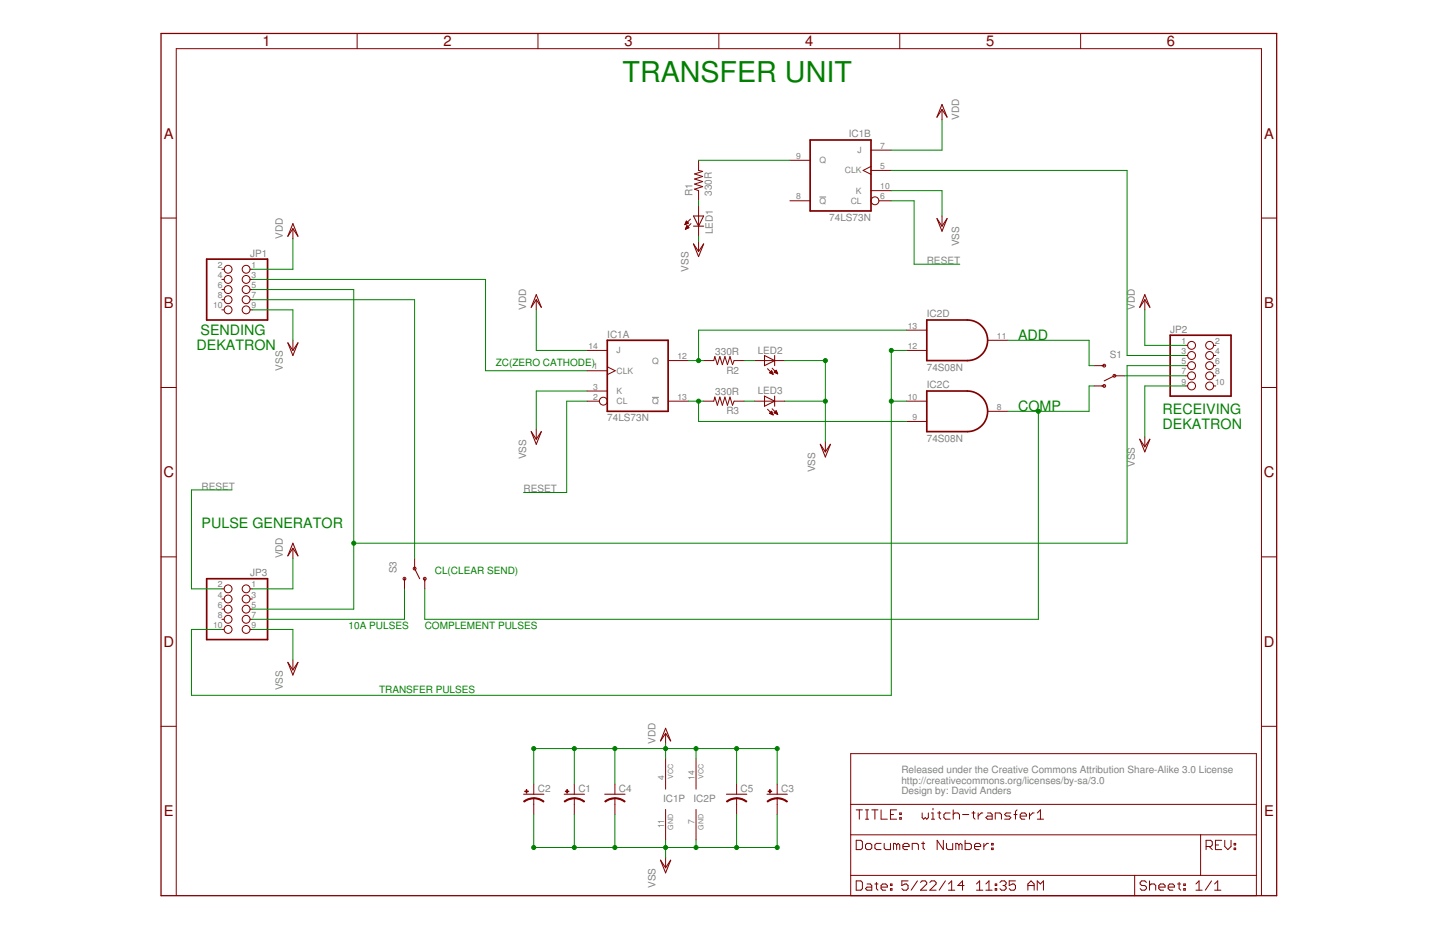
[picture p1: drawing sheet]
<svg xmlns="http://www.w3.org/2000/svg" width="432mm" height="279mm" viewBox="0 0 432 279" stroke-linecap="round" stroke-linejoin="round" font-family="sans-serif">
<path d="M246.2 59.2h2M196 119.4h2" fill="none" stroke="#808080" stroke-width=".3"/>
<path d="M243.4 42.1h18.3v21.3h-18.3zM62.1 77.9h18.3v18.2h-18.3zM278.5 96.1h12.2a6.1 6.1 0 0 1 6.1 6.1 6.1 6.1 0 0 1-6.1 6.1h-12.2zM182.5 102.2h18.3v21.4h-18.3zM278.5 117.5h12.2a6.1 6.1 0 0 1 6.1 6.1 6.1 6.1 0 0 1-6.1 6.1h-12.2zM351.6 100.7h18.3v18.3h-18.3zM62.1 173.9h18.3v18.3h-18.3z" fill="none" stroke="#800000" stroke-width=".51"/>
<g fill="none" stroke="#800000" stroke-width=".3">
<path d="M107.3 10.1v4.5M161.6 10.1v4.5M216 10.1v4.5M270.4 10.1v4.5M324.7 10.1v4.5M283.1 32.9v3.1M209.9 48.2v3l1.2 .3-2.4 .8 2.4 .7-2.4 .8 2.4 .7-2.4 .8 2.4 .8-2.4 .7 1.2 .5v3M237.3 48.2h6.1M261.7 50l-2.3 1.2 2.3 1.2M261.7 51.2h6.1M261.7 57.3h6.1M261.7 45.1h6.1"/>
<path d="M48.4 65.5h4.6M88 68.7v3.1M205.8 67.4h.3M205.9 67.2h.6M206 67.1h.8M206 68.7h.3M206.1 66.9h.6M206.1 68.6h.5M206.1 66.8h.5M206.1 68.4h.9M206.2 66.6h.2M206.2 68.3h.7"/>
<path d="M206.2 66.4l.7 .6-1.1 .5zM206.2 66.5h.1M206.3 68.1h.4M206.3 68h.3M206.4 67.8h.1M206.4 67.8l.6 .6-1 .5zM207.5 65.8l-1.7 1.7M207.6 67.2l-1.6 1.7M209.9 61.8v9.2M209.9 72.5v3.1M237.3 60.3h6.1M264.1 60.3h3.7"/>
<path d="M283.1 64.9v3M379.1 65.5h4.5M66.7 80.9h.7M66.7 83.9h.7M66.7 87h.7M66.7 90h.7M66.7 93.1h.7M75.1 80.9h.7M75.1 83.9h.7M75.1 87h.7M75.1 90h.7M75.1 93.1h.7"/>
<path d="M161.1 90v3.1M272.4 99.2h6.1M344 90v3.1M48.4 116.4h4.6M88 102.2v3.1M176.4 111.4h6.1M176.4 117.5h6.1M176.4 105.3h6.1M182.5 110.2l2.4 1.2-2.4 1.2M200.8 108.3h6.1M211.4 108.3h3.1l.3-1.2 .8 2.5 .7-2.5 .8 2.5 .7-2.5 .8 2.5 .8-2.5 .7 2.5 .5-1.3h3M226.7 108.3h9.1"/>
<path d="M230.6 110.8l1.7 1.6M231.2 112l.7-.6 .4 1zM231.3 112h.8M231.4 111.8h.6M231.5 112.1h.7M231.6 111.6h.4M231.8 111.5h.1M231.8 112.2h.4M232 110.6l1.7 1.7M232.2 112.4h.1M232.6 111.8l.6-.6 .5 1.1zM232.7 111.8h.8"/>
<path d="M232.8 111.6h.6M232.9 112h.6M233 111.5h.3M233.1 111.3h.2M233.2 112.1h.4M233.6 112.2h.1M272.4 105.3h6.1M296.8 102.2h6.1M328.8 109.9h3M328.8 116h3M334.9 112.9h3M356.2 103.8h.7"/>
<path d="M356.2 106.8h.7M356.2 109.9h.7M356.2 112.9h.7M356.2 116h.7M364.7 103.8h.6M364.7 106.8h.6M364.7 109.9h.6M364.7 112.9h.6M364.7 116h.6M379.1 116.4h4.5M161.1 128.9v3.1M176.4 120.5h3.7"/>
<path d="M200.8 120.5h6.1M211.4 120.5h3.1l.3-1.2 .8 2.5 .7-2.5 .8 2.5 .7-2.5 .8 2.5 .8-2.5 .7 2.5 .5-1.3h3M226.7 120.5h9.1M230.6 123l1.7 1.6M231.2 124.2l1.1 .4M231.2 124.2h.9M231.4 124h.7M231.5 123.9h.5M231.6 124.3h.6M231.7 123.7h.2M231.9 123.6h.1M231.9 123.6l-.7 .6"/>
<path d="M231.9 123.6l.4 1M231.9 124.5h.3M232 122.8l1.7 1.7M232.3 124.6h.1M232.6 124h.9M232.6 124l1.1 .5M232.8 123.9h.6M232.9 123.7h.5M233 124.2h.6M233.1 123.6h.2M233.2 123.4h.1M233.2 123.4l-.6 .6"/>
<path d="M233.2 123.4l.5 1.1M233.3 124.3h.3M233.7 124.5h.1M248 132.7v3.1M272.4 120.5h6.1M272.4 126.6h6.1M296.8 123.6h6.1M344 131.2v3M48.4 167.3h4.6M66.7 176.9h.7M66.7 180h.7M75.1 176.9h.7"/>
<path d="M75.1 180h.7M88 164.7v3.1M121.5 173.9v3M124.6 167.8v3M127.6 173.9v3M379.1 167.3h4.5M66.7 183h.7M66.7 186.1h.7M66.7 189.1h.7M75.1 183h.7M75.1 186.1h.7M75.1 189.1h.7"/>
<path d="M88 198.2v3.1M48.4 218.2h4.6M379.1 218.2h4.5M160.4 235.6v3M160.4 239.8v4.9M172.6 235.6v3M172.6 239.8v4.9M184.8 235.6v3M184.8 239.8v4.9M200 220.3v3.1M200 227.9v9.2M209.1 227.9v9.2"/>
<path d="M221.3 235.6v3M221.3 239.8v4.9M233.5 235.6v3M233.5 239.8v4.9M255.6 226.4h121.9v42.7h-121.9zM200 243.2v9.1M200 257.7v3M209.1 243.2v9.1M255.6 250.8h121.9M255.6 241.7h121.9M257.3 252.5h1.4l.4 .4v1.9l-.4 .4h-1.4zM257.3 243.3h1.8"/>
<path d="M258.2 243.3v2.8M260.1 253.9l.4-.5h1l.5 .5v.9l-.5 .4h-1l-.4-.4zM260.1 243.3h.9M260.1 246.1h.9M260.5 243.3v2.8M262 243.3h1.8M262.9 243.3v2.8M264.8 243.3v2.8h1.8M264.8 253.4h-1.4l-.5 .5v.9l.5 .4h1.4M265.7 253.4v1.4l.4 .4h1.5v-1.8M267.6 244.7h.9M269.4 253.9l.5-.5 .5 .5v1.3"/>
<path d="M269.4 243.3h-1.8v2.8h1.8M269.4 253.9l-.4-.5h-.5v1.8M269.4 253.9v1.3M270.4 244.2h.4v.5h-.4zM270.4 245.6h.4v.5h-.4zM271.3 254.3h1.9v-.4l-.5-.5h-.9l-.5 .5v.9l.5 .4h.9M274.1 255.2v-1.8h1.4l.5 .5v1.3M276.9 253.4h1M277.1 244.2v1.4l.5 .5 .4-.5 .5 .5 .5-.5v-1.4M277.4 252.9v1.9l.5 .4M279.9 246.1h.9M279.9 244.2h.5v1.9"/>
<path d="M280.4 242.8v.5M281.7 244.2h1M282.2 243.8v1.8l.5 .5M283.5 252.5v2.7l-1.9-2.7v2.7M284.4 253.4v1.4l.5 .4h1.4v-1.8M285.5 244.2h-1.4l-.5 .5v.9l.5 .5h1.4M286.4 244.7l.5-.5h.9l.5 .5v1.4M286.4 243.3v2.8M288.1 253.9l-.4-.5h-.5v1.8M288.1 253.9v1.3M288.1 253.9l.5-.5 .5 .5v1.3M289.2 244.7h1.9"/>
<path d="M290 252.5v2.7h1.4l.5-.4v-.9l-.5-.5h-1.4M292.1 244.2h.9M292.5 243.8v1.8l.5 .5M292.8 254.3h1.9v-.4l-.5-.5h-.9l-.5 .5v.9l.5 .4h.9M293.9 244.2v1.9M295.3 244.2h-.4l-1 1M295.6 253.4v1.8M296.7 244.2h1l.4 .5v1.4h-1.4l-.5-.5 .5-.4h1.4M297 253.4h-.4l-1 .9M298 254.8h.4v.4h-.4zM298 253.4h.4v.5h-.4zM299.1 246.1v-1.9h1.4l.4 .5v1.4"/>
<path d="M303.7 244.2h-1.4l-.4 .5 .4 .5h1l.4 .4-.4 .5h-1.4M304.7 244.7h.9M305.6 243.3l-.5 .5v2.3M306.6 245.2h1.8v-.5l-.4-.5h-1l-.4 .5v.9l.4 .5h1M309.4 244.2v1.9M310.7 244.2h-.4l-.9 1M311.7 246.1h1.9M311.7 244.2l.9-.9v2.8M360.8 250.8v12.2M362.4 254.3h1.4l.5-.4v-1l-.5-.4h-1.4v2.7M363.3 254.3l1 .9M365.2 253.9h1"/>
<path d="M367.1 252.5h-1.9v2.7h1.9M368 252.5v1.8l1 .9 .9-.9v-1.8M370.8 254.8h.5v.4h-.5zM370.8 253.4h.5v.5h-.5zM53 269.1v-254.5h326.1v254.5M255.6 263h121.9M257.3 264.6h1.4l.4 .5v1.9l-.4 .4h-1.4zM260.5 265.6h1l.5 .4v1.4h-1.5l-.4-.4 .4-.5h1.5M262.9 265.6h.9M263.4 265.1v1.9l.4 .4M264.8 266.5h1.8v-.5l-.5-.4h-.9l-.4 .4v1l.4 .4h.9M267.6 267h.4v.4h-.4z"/>
<path d="M267.6 265.6h.4v.4h-.4zM272.9 264.6h-1.9v1.4l.9-.4h.5l.5 .4v1l-.5 .4h-.9l-.5-.4M275.7 264.6l-1.9 2.8M276.6 265.1l.5-.5h.9l.5 .5v.5l-1.9 1.8h1.9M279.4 265.1l.5-.5h.9l.5 .5v.5l-1.9 1.8h1.9M284.1 264.6l-1.9 2.8M285 267.4h1.9M285 265.6l1-1v2.8M289.7 266h-1.9l1.4-1.4v2.8M293.4 267.4h1.9M293.4 265.6l1-1v2.8M296.2 267.4h1.9"/>
<path d="M296.2 265.6l1-1v2.8M299 267h.5v.4h-.5zM299 265.6h.5v.4h-.5zM300.5 265.1l.4-.5h1l.4 .5v.5l-.4 .4M301.4 266h.5M301.9 266l.4 .5v.5l-.4 .4h-1l-.4-.4M305.1 264.6h-1.8v1.4l.9-.4h.5l.4 .4v1l-.4 .4h-1l-.4-.4M308.9 266h1.8M308.9 267.4v-1.8l.9-1 .9 1v1.8M311.7 267.4v-2.8l.9 1 .9-1v2.8M341 263v6.1M344.5 265.1l-.5-.5h-.9l-.5 .5v.5l.5 .4h.9l.5 .5v.5l-.5 .4h-.9l-.5-.4"/>
<path d="M345.4 266l.5-.4h.9l.5 .4v1.4M345.4 264.6v2.8M348.2 266.5h1.9v-.5l-.5-.4h-.9l-.5 .4v1l.5 .4h.9M351 266.5h1.9v-.5l-.5-.4h-.9l-.5 .4v1l.5 .4h.9M353.8 265.6h1M354.3 265.1v1.9l.5 .4M355.7 267h.5v.4h-.5zM355.7 265.6h.5v.4h-.5zM359.4 267.4h1.8M359.4 265.6l.9-1v2.8M364 264.6l-1.8 2.8M365 267.4h1.9"/>
<path d="M365 265.6l.9-1v2.8"/>
<circle cx="262.9" cy="60.3" r="1.19"/>
<circle cx="68.5" cy="83.9" r="1.19"/>
<circle cx="68.5" cy="80.9" r="1.19"/>
<circle cx="68.5" cy="87" r="1.19"/>
<circle cx="68.5" cy="90" r="1.19"/>
<circle cx="68.5" cy="93.1" r="1.19"/>
<circle cx="74" cy="80.9" r="1.19"/>
<circle cx="74" cy="83.9" r="1.19"/>
<circle cx="74" cy="87" r="1.19"/>
<circle cx="74" cy="93.1" r="1.19"/>
<circle cx="74" cy="90" r="1.19"/>
<circle cx="331.8" cy="109.9" r=".42"/>
<circle cx="331.8" cy="116" r=".42"/>
<circle cx="334.9" cy="112.9" r=".42"/>
<circle cx="358.1" cy="112.9" r="1.19"/>
<circle cx="358.1" cy="109.9" r="1.19"/>
<circle cx="358.1" cy="106.8" r="1.19"/>
<circle cx="358.1" cy="103.8" r="1.19"/>
<circle cx="358.1" cy="116" r="1.19"/>
<circle cx="363.5" cy="109.9" r="1.19"/>
<circle cx="363.5" cy="116" r="1.19"/>
<circle cx="363.5" cy="106.8" r="1.19"/>
<circle cx="363.5" cy="112.9" r="1.19"/>
<circle cx="363.5" cy="103.8" r="1.19"/>
<circle cx="181.3" cy="120.5" r="1.19"/>
<circle cx="68.5" cy="180" r="1.19"/>
<circle cx="68.5" cy="176.9" r="1.19"/>
<circle cx="74" cy="180" r="1.19"/>
<circle cx="74" cy="176.9" r="1.19"/>
<circle cx="121.5" cy="173.9" r=".42"/>
<circle cx="124.6" cy="170.8" r=".42"/>
<circle cx="127.6" cy="173.9" r=".42"/>
<circle cx="68.5" cy="183" r="1.19"/>
<circle cx="68.5" cy="189.1" r="1.19"/>
<circle cx="68.5" cy="186.1" r="1.19"/>
<circle cx="74" cy="183" r="1.19"/>
<circle cx="74" cy="189.1" r="1.19"/>
<circle cx="74" cy="186.1" r="1.19"/>
</g>
<path d="M48.4 10.1h335.2v259h-335.2z" fill="none" stroke="#800000" stroke-width=".38"/>
<g fill="none" stroke="#800000" stroke-width=".32">
<path d="M283.1 31.4l1.5 3.8-1.5-2.3-1.6 2.3zM88 67.2l1.5 3.8-1.5-2.3-1.5 2.3zM208.4 64.9h3l-1.5 3zM208.4 67.9h3M208.4 73.3l1.5 2.3 1.5-2.3-1.5 3.8zM281.5 65.7l1.6 2.2 1.5-2.2-1.5 3.8zM161.1 88.5l1.6 3.8-1.6-2.3-1.5 2.3zM344 88.5l1.5 3.8-1.5-2.3-1.5 2.3zM86.5 103l1.5 2.3 1.5-2.3-1.5 3.8zM229.7 106.8l3.1 1.5-3.1 1.6zM229.7 119l3.1 1.5-3.1 1.5zM232.8 106.8v3.1"/>
<path d="M232.8 119v3M334.9 112.9l-3.1 1.5M159.6 129.7l1.5 2.3 1.6-2.3-1.6 3.8zM246.5 133.5l1.5 2.3 1.5-2.3-1.5 3.8zM342.5 132l1.5 2.2 1.5-2.2-1.5 3.8zM88 163.2l1.5 3.8-1.5-2.3-1.5 2.3zM124.6 170.8l1.5 3.1M86.5 199l1.5 2.3 1.5-2.3-1.5 3.8zM200 218.8l1.5 3.8-1.5-2.3-1.5 2.3zM157.3 238.6h6.1M169.5 238.6h6.1M181.7 238.6h6.1"/>
<path d="M218.3 238.6h6.1M230.5 238.6h6.1M198.5 258.4l1.5 2.3 1.5-2.3-1.5 3.8z"/>
</g>
<g fill="#800000" stroke="#800000" stroke-width=".3">
<path d="M172.6 239.7l1.3 .1 1.8 .9-.2 .3-1.1-.7-1.8-.3z" fill-rule="evenodd"/>
<path d="M169.5 240.7l1.2-.7 1.9-.3v.3l-1.8 .3-1.1 .7z" fill-rule="evenodd"/>
<path d="M160.4 239.7l1.4 .1 1.7 .9-.2 .3-1.1-.7-1.8-.3z" fill-rule="evenodd"/>
<path d="M157.3 240.7l1.2-.7 1.9-.3v.3l-1.8 .3-1.1 .7z" fill-rule="evenodd"/>
<path d="M233.5 239.7l1.4 .1 1.7 .9-.2 .3-1-.7-1.9-.3z" fill-rule="evenodd"/>
<path d="M230.5 240.7l1.2-.7 1.8-.3v.3l-1.8 .3-1 .7z" fill-rule="evenodd"/>
<path d="M184.8 239.7l1.3 .1 1.8 .9-.2 .3-1.1-.7-1.8-.3z" fill-rule="evenodd"/>
<path d="M181.7 240.7l1.2-.7 1.9-.3v.3l-1.8 .3-1.1 .7z" fill-rule="evenodd"/>
<path d="M221.3 239.7l1.4 .1 1.7 .9-.2 .3-1-.7-1.9-.3z" fill-rule="evenodd"/>
<path d="M218.3 240.7l1.2-.7 1.8-.3v.3l-1.8 .3-1 .7z" fill-rule="evenodd"/>
</g>
<g fill="#800000" stroke="#800000" stroke-width=".3">
<path d="M169.9 237.7h1v.1h-1z"/>
<path d="M170.3 237.2h.2v1.1h-.2z"/>
<path d="M157.7 237.7h1v.1h-1z"/>
<path d="M158.1 237.2h.2v1.1h-.2z"/>
<path d="M230.8 237.7h1.1v.1h-1.1z"/>
<path d="M231.3 237.2h.1v1.1h-.1z"/>
</g>
<g fill="none" stroke="#008000" stroke-width=".3">
<path d="M283.1 36v9.1h-15.3M209.9 48.2h27.4M267.8 51.2h70.9v55.6h17.5M267.8 57.3h15.3v7.6M88 71.8v9.1h-12.2M209.9 60.3v1.5M209.9 71v1.5M267.8 60.3h6.9v19.1h13.7M75.8 90h48.8v77.8M75.8 83.9h70.1v27.5h30.5M75.8 87h30.5v96h-30.5M75.8 93.1h12.2v9.1"/>
<path d="M161.1 93.1v12.2h15.3M272.4 99.2h-62.5v9.1M344 93.1v10.7h12.2M176.4 117.5h-15.3v11.4M206.9 108.3h4.5M223.6 108.3h3.1M235.8 108.3h12.2v24.4M272.4 105.3h-4.6v103.6h-210.3v-19.8h9.2M302.9 102.2h24.4v7.7h1.5M328.8 116h-1.5v7.6h-24.4M337.9 112.9h18.3M356.2 109.9h-17.5v53.3h-232.4"/>
<path d="M356.2 116h-12.2v15.2M176.4 120.5h-6.1v27.5h-13M206.9 120.5h4.5M209.9 120.5v6.1h62.5M223.6 120.5h3.1M235.8 120.5h12.2M267.8 120.5h4.6M312 123.6v62.5h-184.4v-9.2M69.7 147.2h-12.2v29.7h9.2M88 167.8v9.1h-12.2M121.5 176.9v9.2h-45.7M75.8 189.1h12.2v9.1"/>
<path d="M160.4 235.6v-10.7h73.1v10.7M172.6 224.9v10.7M184.8 224.9v10.7M200 223.4v4.5M209.1 224.9v3M221.3 224.9v10.7M160.4 244.7v9.9h73.1v-9.9M172.6 244.7v9.9M184.8 244.7v9.9M200 252.3v5.4M209.1 252.3v2.3M221.3 244.7v9.9"/>
</g>
<g fill="#008000" stroke="#008000" stroke-width=".3">
<circle cx="209.9" cy="120.5" r=".61"/>
<circle cx="209.9" cy="108.3" r=".61"/>
<circle cx="312" cy="123.6" r=".61"/>
<circle cx="106.3" cy="163.2" r=".61"/>
<circle cx="267.8" cy="105.3" r=".61"/>
<circle cx="267.8" cy="120.5" r=".61"/>
<circle cx="200" cy="224.9" r=".61"/>
<circle cx="209.1" cy="224.9" r=".61"/>
<circle cx="221.3" cy="224.9" r=".61"/>
<circle cx="233.5" cy="224.9" r=".61"/>
<circle cx="160.4" cy="224.9" r=".61"/>
<circle cx="172.6" cy="224.9" r=".61"/>
<circle cx="184.8" cy="224.9" r=".61"/>
<circle cx="200" cy="254.6" r=".61"/>
<circle cx="209.1" cy="254.6" r=".61"/>
<circle cx="221.3" cy="254.6" r=".61"/>
<circle cx="233.5" cy="254.6" r=".61"/>
<circle cx="160.4" cy="254.6" r=".61"/>
<circle cx="172.6" cy="254.6" r=".61"/>
<circle cx="184.8" cy="254.6" r=".61"/>
<circle cx="248" cy="108.3" r=".61"/>
<circle cx="248" cy="120.5" r=".61"/>
</g>
<text font-size="8.6" fill="#008000" x="187.1" y="24.5">TRANSFER UNIT</text>
<g font-size="4.4" fill="#800000">
<text x="78.9" y="13.9">1</text>
<text x="133.3" y="13.9">2</text>
<text x="187.6" y="13.9">3</text>
<text x="242" y="13.9">4</text>
<text x="296.3" y="13.9">5</text>
<text x="350.7" y="13.9">6</text>
<text x="49.2" y="41.6">A</text>
<text x="379.9" y="41.6">A</text>
<text x="49.2" y="92.5">B</text>
<text x="379.9" y="92.5">B</text>
<text x="49.1" y="143.4">C</text>
<text x="379.8" y="143.4">C</text>
<text x="49.1" y="194.3">D</text>
<text x="379.8" y="194.3">D</text>
<text x="49.2" y="245.2">E</text>
<text x="379.9" y="245.2">E</text>
</g>
<g font-size="4.3" fill="#008000">
<text x="60.2" y="100.7">SENDING</text>
<text x="59.1" y="105.3">DEKATRON</text>
<text x="305.9" y="102.2">ADD</text>
<text x="305.9" y="123.6">CO</text>
<text x="312.4" y="123.6">MP</text>
<text x="349.3" y="124.3">RECEIVING</text>
<text x="349.3" y="128.9">DEKATRON</text>
<text x="60.6" y="158.6">PULSE GENERATOR</text>
</g>
<g font-size="3" fill="#808080">
<text x="288.2" y="36" transform="rotate(-90 288.2 36)">VDD</text>
<text x="255" y="41.3">IC1B</text>
<text x="208.1" y="58.8" transform="rotate(-90 208.1 58.8)">R1</text>
<text x="213.9" y="58.8" transform="rotate(-90 213.9 58.8)">330R</text>
<text x="85" y="71.8" transform="rotate(-90 85 71.8)">VDD</text>
<text x="214.2" y="70.4" transform="rotate(-90 214.2 70.4)">LED1</text>
<text x="249.2" y="66.4">74LS73N</text>
<text x="75.2" y="77.1">JP1</text>
<text x="288.2" y="74" transform="rotate(-90 288.2 74)">VSS</text>
<text x="206.9" y="81.7" transform="rotate(-90 206.9 81.7)">VSS</text>
<text x="278.5" y="79.4">RESET</text>
<text x="158.1" y="93.1" transform="rotate(-90 158.1 93.1)">VDD</text>
<text x="278.5" y="95.4">IC2D</text>
<text x="341" y="93.1" transform="rotate(-90 341 93.1)">VDD</text>
<text x="182.5" y="101.5">IC1A</text>
<text x="351.6" y="100">JP2</text>
<text x="214.9" y="106.5">330R</text>
<text x="227.7" y="106.2">LED2</text>
<text x="333.5" y="107.4">S1</text>
<text x="85" y="111.4" transform="rotate(-90 85 111.4)">VSS</text>
<text x="218.3" y="112.3">R2</text>
<text x="278.5" y="111.4">74S08N</text>
<text x="214.9" y="118.7">330R</text>
<text x="227.7" y="118.4">LED3</text>
<text x="278.5" y="116.7">IC2C</text>
<text x="218.3" y="124.5">R3</text>
<text x="182.5" y="126.6">74LS73N</text>
<text x="278.5" y="132.7">74S08N</text>
<text x="158.1" y="138" transform="rotate(-90 158.1 138)">VSS</text>
<text x="245" y="141.9" transform="rotate(-90 245 141.9)">VSS</text>
<text x="341" y="140.3" transform="rotate(-90 341 140.3)">VSS</text>
<text x="60.6" y="147.2">RESET</text>
<text x="157.3" y="148">RESET</text>
<text x="85" y="167.8" transform="rotate(-90 85 167.8)">VDD</text>
<text x="75.2" y="173.1">JP3</text>
<text x="119.1" y="172.2" transform="rotate(-90 119.1 172.2)">S3</text>
<text x="85" y="207.4" transform="rotate(-90 85 207.4)">VSS</text>
<text x="197" y="223.4" transform="rotate(-90 197 223.4)">VDD</text>
<text x="270.9" y="232.2">Released under the Creative Commons Attribution Share-Alike 3.0 License</text>
<text x="161.6" y="237.9">C2</text>
<text x="173.8" y="237.9">C1</text>
<text x="186" y="237.9">C4</text>
<text x="222.6" y="237.9">C5</text>
<text x="234.8" y="237.9">C3</text>
<text x="270.9" y="235.4">http://creativecommons.org/licenses/by-sa/3.0</text>
<text x="270.9" y="238.6">Design by: David Anders</text>
<text x="199.2" y="240.9">IC1P</text>
<text x="208.4" y="240.9">IC2P</text>
<text x="197" y="266.8" transform="rotate(-90 197 266.8)">VSS</text>
</g>
<g font-size="3" fill="#008000">
<text x="149" y="109.9">ZC(ZERO CATHODE)</text>
<text x="130.7" y="172.3">CL(CLEAR SEND)</text>
<text x="104.8" y="189.1">10A PULSES</text>
<text x="127.6" y="189.1">COMPLEMENT PULSES</text>
<text x="113.9" y="208.1">TRANSFER PULSES</text>
</g>
<g font-size="2.6" fill="#808080">
<text x="239.2" y="47.7">9</text>
<text x="257.6" y="46">J</text>
<text x="264.5" y="44.7">7</text>
<text x="246.2" y="49.1">Q</text>
<text x="253.9" y="52.1">CLK</text>
<text x="264.5" y="50.8">5</text>
<text x="239.2" y="59.9">8</text>
<text x="257.2" y="58.2">K</text>
<text x="264.5" y="59.9">6</text>
<text x="264.5" y="56.9">10</text>
<text x="246.2" y="61.2">Q</text>
<text x="255.6" y="61.2">CL</text>
<text x="65.5" y="80.5">2</text>
<text x="65.5" y="83.5">4</text>
<text x="75.6" y="80.5">1</text>
<text x="75.6" y="83.5">3</text>
<text x="65.5" y="86.6">6</text>
<text x="65.5" y="89.6">8</text>
<text x="75.6" y="86.6">5</text>
<text x="75.6" y="89.6">7</text>
<text x="64" y="92.7">10</text>
<text x="75.6" y="92.7">9</text>
<text x="272.8" y="98.8">13</text>
<text x="299.6" y="101.8">11</text>
<text x="176.8" y="104.9">14</text>
<text x="185.3" y="106.2">J</text>
<text x="203.6" y="107.9">12</text>
<text x="272.8" y="104.9">12</text>
<text x="355" y="103.3">1</text>
<text x="355" y="106.4">3</text>
<text x="365.1" y="103.3">2</text>
<text x="365.1" y="106.4">4</text>
<text x="178.2" y="111">1</text>
<text x="185.3" y="112.3">CLK</text>
<text x="196" y="109.2">Q</text>
<text x="355" y="109.4">5</text>
<text x="355" y="112.5">7</text>
<text x="365.1" y="109.4">6</text>
<text x="365.1" y="112.5">8</text>
<text x="178.2" y="117">3</text>
<text x="185.3" y="118.4">K</text>
<text x="355" y="115.5">9</text>
<text x="365.1" y="115.5">10</text>
<text x="178.2" y="120.1">2</text>
<text x="185.3" y="121.4">CL</text>
<text x="196" y="121.4">Q</text>
<text x="203.6" y="120.1">13</text>
<text x="272.8" y="120.1">10</text>
<text x="299.6" y="123.1">8</text>
<text x="274.2" y="126.2">9</text>
<text x="65.5" y="176.5">2</text>
<text x="65.5" y="179.5">4</text>
<text x="75.6" y="176.5">1</text>
<text x="75.6" y="179.5">3</text>
<text x="65.5" y="182.6">6</text>
<text x="65.5" y="185.6">8</text>
<text x="75.6" y="182.6">5</text>
<text x="75.6" y="185.6">7</text>
<text x="64" y="188.7">10</text>
<text x="75.6" y="188.7">9</text>
<text x="199.6" y="234.3" transform="rotate(-90 199.6 234.3)">4</text>
<text x="208.7" y="234.3" transform="rotate(-90 208.7 234.3)">14</text>
<text x="199.6" y="248.9" transform="rotate(-90 199.6 248.9)">11</text>
<text x="208.7" y="247.4" transform="rotate(-90 208.7 247.4)">7</text>
</g>
<g font-size="2.1" fill="#808080">
<text x="202.3" y="234" transform="rotate(-90 202.3 234)">VCC</text>
<text x="211.4" y="234" transform="rotate(-90 211.4 234)">VCC</text>
<text x="202.3" y="249.3" transform="rotate(-90 202.3 249.3)">GND</text>
<text x="211.4" y="249.3" transform="rotate(-90 211.4 249.3)">GND</text>
</g>
</svg>
